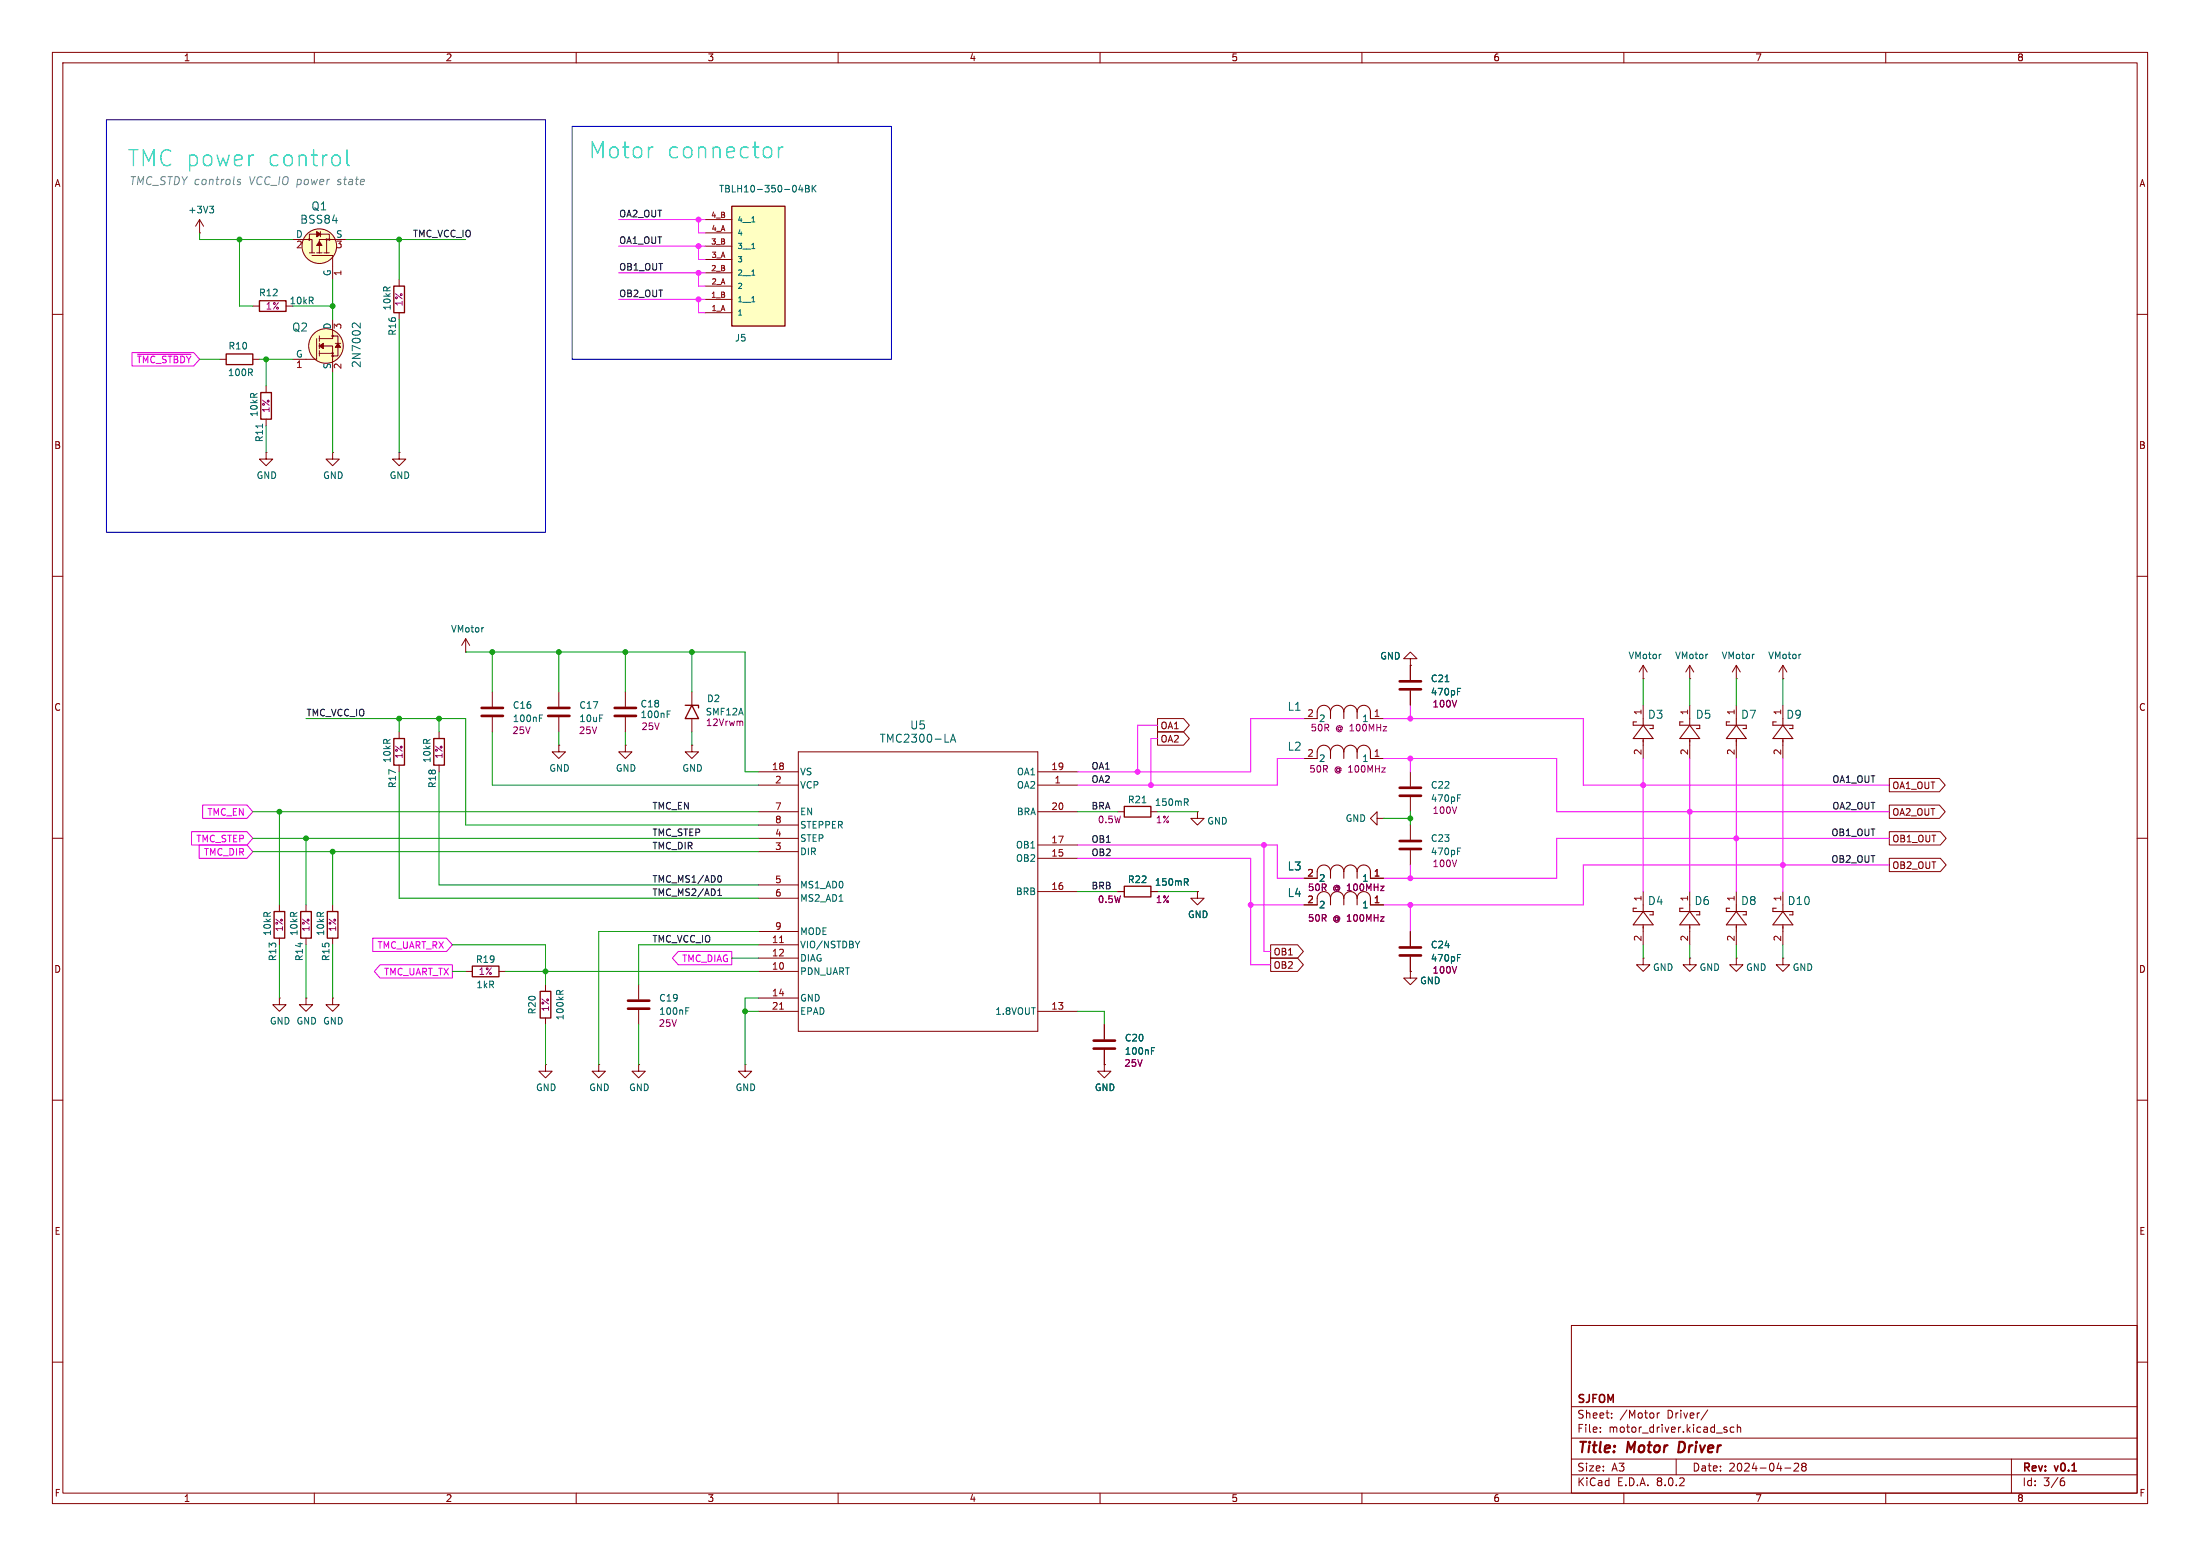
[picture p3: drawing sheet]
<svg xmlns="http://www.w3.org/2000/svg" width="420mm" height="297mm" viewBox="0 0 420 297" stroke-linecap="round" stroke-linejoin="round" font-family="sans-serif">
<g fill="none" stroke="#840000" stroke-width=".19">
<path d="M10 10h400v277h-400zM12 12h396v273h-396zM60 10v2M110 10v2M160 10v2M210 10v2M260 10v2M310 10v2M360 10v2M10 60h2M48.3 58.4h1.2M54.6 58.4h1.3"/>
<path d="M408 60h2M63.5 86.4v1.2h1.3l-1.3 1.3-1.3-1.3h1.3M63.5 86.4h.1M10 110h2M408 110h2M76.2 139.7v1.3M83.8 139.7v1.3M88.9 124.5h.1M88.9 121.9l-.8 1.3M88.9 121.9v2.6M88.9 121.9l.8 1.3M94 132.1v2.8"/>
<path d="M94 136.9v2.8M106.7 132.1v2.8M106.7 136.9v2.8M248.9 137.2h2.6M261.6 137.2h2.6M331.5 129.5h.1M331.5 127l-.8 1.3M331.5 127v2.5M331.5 134.6v2.6M331.5 127l.7 1.3M10 160h2M76.2 146.1v1.2"/>
<path d="M83.8 146.1v1.2M106.7 142.2v1.3h1.2l-1.2 1.3-1.3-1.3h1.3M106.7 142.2h.1M119.4 142.2v1.3h1.2l-1.2 1.3-1.3-1.3h1.3M119.4 142.2h.1M132.1 142.2v1.3h1.2l-1.2 1.3-1.3-1.3h1.3M132.1 142.2h.1M248.9 144.8h2.6M261.6 144.8h2.6M262.9 156.2v-1.3l-1.3 1.3 1.3 1.3v-1.3h1.3M264.2 156.2h.1M331.5 142.2v2.6"/>
<path d="M408 160h2M213.4 170.2h1.2M219.7 170.2h1.3M228.6 170.2v1.3h1.3l-1.3 1.2-1.3-1.2h1.3M228.6 170.2h.1M248.9 167.6h2.6M248.9 172.7h2.6M261.6 167.6h2.6M261.6 172.7h2.6M269.2 177.8v2.8M269.2 185.4v1.3h1.3l-1.3 1.3-1.2-1.3h1.2M269.2 185.4h.1"/>
<path d="M269.2 182.6v2.8M322.6 182.9v1.3h1.2l-1.2 1.2-1.3-1.2h1.3M322.6 182.9h.1M10 210h2M121.9 203.2v1.3h1.3l-1.3 1.2-1.3-1.2h1.3M121.9 203.2h.1M408 210h2M10 260h2M300 253h108v32h-108zM408 260h2M300 278.5h108M300 274.5h108"/>
<path d="M300 268.5h108M305.5 273.2v.2M305.5 272.5v.1M307.7 270.5v.2M307.7 269.8v.1M316.4 269.7v1M316.8 269.7l-.3 .1-.1 .2M320 278.5v3M326 269.1l-1.3 1.9M329.2 272.8l.5 .2v.1v.2l-.5 .1M329.2 272.5h.5M331 272.5l-.4-.1-.3 .3 .1 .6h.6"/>
<path d="M331.7 272.5l.2-.1 .3 .1 .1 .9M331.7 271.9v1.5M342.5 279.4l.6-.1 .2 .1 .1 .3-1 1.1h1M344.2 279.9l-.3-.3 .3-.3h.3l.3 .3-.3 .3M344.2 279.9l-.3 .3v.3l.3 .3h.3l.3-.3-.1-.4-.2-.2M344.2 279.9h.3M384 278.5v6.5M60 285v2M110 285v2M160 285v2M210 285v2M260 285v2"/>
<path d="M300 281.5h108M310 285v2M340.7 280.2h1.2M360 285v2M393.6 282.7h.3l.3 .2-.1 .5-.5 .2M394 282.1l-.4 .1"/>
</g>
<path d="M320.6 275.2l-.2 2h.5" fill="none" stroke="#840000" stroke-width=".4"/>
<path d="M49.5 57.4h5.1v2h-5.1zM75.2 141h2v5.1h-2zM82.8 141h2v5.1h-2zM214.6 169.2h5.1v2h-5.1z" fill="none" stroke="#840000" stroke-width=".25"/>
<path d="M91.9 136.7h4.1M91.9 135.1h4.1M104.6 136.7h4.1M104.6 135.1h4.1M267.2 182.4h4.1M267.2 180.8h4.1" fill="none" stroke="#840000" stroke-width=".51"/>
<path d="M92.2 119.8h.1M103 137.1h.4M103 136.5h.6M334.8 124.9h.1M226.4 168.4l.4 .6M226.6 167.7l.2 .3v.3l-.2 .1M278.2 182.8h.5M278.2 182.2h.6" fill="none" stroke="#006464" stroke-width=".19"/>
<g fill="none" stroke="#840000" stroke-width=".2">
<path d="M254 135.9a1.27 1.27 0 0 0-1.3-1.3 1.27 1.27 0 0 0-1.2 1.3v1.3M254 135.9a1.27 1.27 0 0 1 1.3-1.3 1.27 1.27 0 0 1 1.2 1.3M254 135.9v1.3M256.5 135.9a1.27 1.27 0 0 1 1.3-1.3 1.27 1.27 0 0 1 1.3 1.3M256.5 135.9v1.3M259.1 135.9a1.27 1.27 0 0 1 1.2-1.3 1.27 1.27 0 0 1 1.3 1.3v1.3M259.1 135.9v1.3M330.2 137.8h-.6v.6h3.8v.7h-.7M331.5 137.2v1.2M331.5 138.4l1.9 2.6h-3.8zM254 143.5a1.27 1.27 0 0 0-1.3-1.3 1.27 1.27 0 0 0-1.2 1.3v1.3M254 143.5a1.27 1.27 0 0 1 1.3-1.3 1.27 1.27 0 0 1 1.2 1.3"/>
<path d="M254 143.5v1.3M256.5 143.5a1.27 1.27 0 0 1 1.3-1.3 1.27 1.27 0 0 1 1.3 1.3M256.5 143.5v1.3M259.1 143.5a1.27 1.27 0 0 1 1.2-1.3 1.27 1.27 0 0 1 1.3 1.3v1.3M259.1 143.5v1.3M331.5 141v1.2M254 166.4a1.27 1.27 0 0 0-1.3-1.3 1.27 1.27 0 0 0-1.2 1.3v1.2M254 166.4a1.27 1.27 0 0 1 1.3-1.3 1.27 1.27 0 0 1 1.2 1.3M254 171.5a1.27 1.27 0 0 0-1.3-1.3 1.27 1.27 0 0 0-1.2 1.3v1.2M254 171.5a1.27 1.27 0 0 1 1.3-1.3 1.27 1.27 0 0 1 1.2 1.3M254 166.4v1.2M254 171.5v1.2"/>
<path d="M256.5 166.4a1.27 1.27 0 0 1 1.3-1.3 1.27 1.27 0 0 1 1.3 1.3M256.5 171.5a1.27 1.27 0 0 1 1.3-1.3 1.27 1.27 0 0 1 1.3 1.3M256.5 166.4v1.2M256.5 171.5v1.2M259.1 166.4a1.27 1.27 0 0 1 1.2-1.3 1.27 1.27 0 0 1 1.3 1.3v1.2M259.1 171.5a1.27 1.27 0 0 1 1.2-1.3 1.27 1.27 0 0 1 1.3 1.3v1.2M259.1 166.4v1.2M259.1 171.5v1.2"/>
</g>
<path d="M139.7 39.4h10.2v22.8h-10.2z" fill="#ffffc2"/>
<path d="M139.7 39.4h10.2v22.8h-10.2zM75.2 54.6h2v5.1h-2zM43.2 67.6h5.1v2h-5.1zM49.8 74.9h2v5.1h-2zM130.8 134.6h2.5v.5M132.1 134.6l1.2 2.6h-2.5zM214.6 153.9h5.1v2.1h-5.1zM52.3 174h2.1v5.1h-2.1zM57.4 174h2v5.1h-2zM62.5 174h2v5.1h-2zM90.2 184.4h5v2h-5zM103.1 189.2h2.1v5.1h-2.1z" fill="none" stroke="#840000" stroke-width=".25"/>
<g fill="none" stroke="#840000" stroke-width=".19">
<path d="M38.1 44.5h.1M38.1 41.9l-.8 1.3M38.1 41.9v2.6M38.1 41.9l.8 1.3M55.9 45.7h3.7v2.6M59.1 45.8v-1.1h3.8v1.1M59.1 48.3h1M59.6 48.8h3.9v4.5M60.5 48.3h1M61.2 44.2v1M61.8 48.3h1.1M62.4 45.7v2.6"/>
<path d="M66 45.7h-5v2.6M76.2 53.3v1.3M76.2 59.7v1.3M134.6 59.7h5.1M134.6 57.2h5.1M134.6 54.6h5.1M134.6 52.1h5.1M134.6 49.5h5.1M134.6 47h5.1M134.6 44.5h5.1M134.6 41.9h5.1M41.9 68.6h1.3"/>
<path d="M48.3 68.6h1.2M50.8 73.7v1.2M60.5 64.6v4h-4.6M61 66h2.5v5.1M61 67.4h2.5M61 64.1v1.1M61 65.5v1M61 66.9v1M63.4 64.1h1.1v3.8h-1.1M63.5 61v3.6h-2.5M64 65.5h1M50.8 86.4v1.2h1.3l-1.3 1.3-1.3-1.3h1.3"/>
<path d="M50.8 86.4h.1M50.8 80v1.3M76.2 86.4v1.2h1.3l-1.3 1.3-1.3-1.3h1.3M76.2 86.4h.1M119.4 132.1v2.8M119.4 136.9v2.8M132.1 132.1v2.5M132.1 137.2v2.5M221 139.7h4.9l1.2 1.3-1.2 1.2h-4.9zM221 137.2h4.9l1.2 1.2-1.2 1.3h-4.9zM269.2 125.7h1.3l-1.3-1.2-1.2 1.2h1.2v1.3M269.2 127h.1"/>
<path d="M269.2 127v2.8M269.2 131.8v2.8M313.7 129.5h.1M313.7 127v2.5M313.7 134.6v2.6M313.7 127l-.8 1.3M313.7 127l.8 1.3M322.6 129.5h.1M322.6 127v2.5M322.6 134.6v2.6M322.6 127l-.8 1.3M322.6 127l.7 1.3"/>
<path d="M340.4 129.5h.1M340.4 127l-.8 1.3M340.4 127v2.5M340.4 134.6v2.6M340.4 127l.7 1.3M144.8 149.9h7.6M144.8 147.3h7.6M144.8 154.9h7.6M144.8 157.5h7.6M152.4 143.5h45.7v53.4h-45.7zM198.1 149.9h7.6M198.1 147.3h7.6"/>
<path d="M198.1 154.9h7.6M213.4 154.9h1.2M219.7 154.9h1.3M228.6 154.9v1.3h1.3l-1.3 1.3-1.3-1.3h1.3M228.6 154.9h.1M269.2 147.3v2.8M269.2 152.1v2.8M269.2 157.5v2.8M313.7 142.2v2.6M322.6 142.2v2.6M340.4 142.2v2.6M360.7 153.7h9.5l1.2 1.2-1.2 1.3h-9.5z"/>
<path d="M360.7 158.7h9.7l1.1 1.3-1.1 1.3h-9.7zM360.7 148.6h9.5l1.2 1.3-1.2 1.2h-9.5zM53.3 172.7v1.3M53.3 179.1v1.2M58.4 172.7v1.3M58.4 179.1v1.2M63.5 172.7v1.3M63.5 179.1v1.2M144.8 162.6h7.6M144.8 160h7.6M144.8 168.9h7.6M144.8 171.5h7.6"/>
<path d="M144.8 177.8h7.6M198.1 163.8h7.6M198.1 170.2h7.6M198.1 161.3h7.6M213.4 170.2h1.2M219.7 170.2h1.3M228.6 170.2h.1M248.9 167.6h2.6M248.9 172.7h2.6M261.6 167.6h2.6M261.6 172.7h2.6M269.2 162.3v2.8"/>
<path d="M269.2 177.8v2.8M313.7 170.2v2.5M313.7 177.8v2.5M322.6 170.2v2.5M322.6 177.8v2.5M331.5 170.2v2.5M331.5 177.8v2.5M340.4 170.2v2.5M340.4 177.8v2.5M360.7 163.8h9.7l1.1 1.3-1.1 1.3h-9.7zM53.3 190.5v1.3h1.3l-1.3 1.2-1.2-1.2h1.2M53.3 190.5h.1"/>
<path d="M58.4 190.5v1.3h1.3l-1.3 1.2-1.3-1.2h1.3M58.4 190.5h.1M63.5 190.5v1.3h1.3l-1.3 1.2-1.3-1.2h1.3M63.5 190.5h.1M88.9 185.4h1.3M95.2 185.4h1.3M104.1 188v1.2M104.1 194.3v1.3M121.9 188v2.8M121.9 192.8v2.8M144.8 185.4h7.6M144.8 180.3h7.6"/>
<path d="M144.8 182.9h7.6M144.8 193h7.6M144.8 190.5h7.6M198.1 193h7.6M210.8 195.6v2.8M242.6 182.9h5.1l1.1 1.3-1.1 1.2h-5.1zM242.6 180.3h5.1l1.1 1.3-1.1 1.3h-5.1zM269.2 185.4h.1M269.2 182.6v2.8M313.7 182.9v1.3h1.3l-1.3 1.2-1.3-1.2h1.3M313.7 182.9h.1M331.5 182.9v1.3h1.2l-1.2 1.2-1.3-1.2h1.3"/>
<path d="M331.5 182.9h.1M340.4 182.9v1.3h1.2l-1.2 1.2-1.3-1.2h1.3M340.4 182.9h.1M104.1 203.2v1.3h1.3l-1.3 1.2-1.2-1.2h1.2M104.1 203.2h.1M114.3 203.2v1.3h1.3l-1.3 1.2-1.3-1.2h1.3M114.3 203.2h.1M142.2 203.2v1.3h1.3l-1.3 1.2-1.2-1.2h1.2M142.2 203.2h.1M210.8 203.2v1.3h1.3l-1.3 1.2-1.3-1.2h1.3M210.8 203.2h.1M210.8 200.4v2.8"/>
<circle cx="59.1" cy="45.7" r=".13"/>
<circle cx="61" cy="47" r="3.3"/>
<circle cx="62.4" cy="45.7" r=".13"/>
<circle cx="62.9" cy="45.7" r=".13"/>
<circle cx="62.2" cy="66" r="3.3"/>
<circle cx="63.5" cy="64.1" r=".13"/>
<circle cx="63.5" cy="67.9" r=".13"/>
<circle cx="63.5" cy="67.4" r=".13"/>
</g>
<g fill="none" stroke="#006464" stroke-width=".19">
<path d="M40 39.4h.8l-.4 .5M40.5 39.9l.3 .2v.3l-.3 .2M152.8 35.3l-.3 .9h.8M153.1 35.8v.8M153.8 35.4h.4l.2 .2-.2 .4 .2 .1 .1 .3-.2 .2h-.5zM153.8 36h.4M155.1 35.4v1.2M155.2 35.9l.6 .7M155.8 35.4l-.7 .7M143.5 57.6h.6M143.5 52.5h.6M143.5 47.5h.6"/>
<path d="M143.5 42.4h.6M68.8 61.7v.9l-1.1-.9-.4 .1-.1 .5M50.1 80.9v.8M127.4 136.3h.4M127.4 135.7h.6M275.9 130.1h.7M278.2 132h.5M278.2 131.4h.6M317 124.9h.1M325.9 124.9h.1M343.7 124.9h.1M181.4 141.7l.5-1.6 .5 1.6"/>
<path d="M181.6 141.2h.7M218 153.2h.8M226.4 153.1l.4 .6M226.6 152.5l.2 .2v.3l-.2 .1M278.2 152.3h.5M278.2 151.7h.6M164.1 179.6l-.4 .7M226.4 168.4l.4 .6M226.6 167.7l.2 .3v.3l-.2 .1M278.2 162.5h.5M278.2 161.9h.6M106.2 189.3l.3-.3 .3 .1 .1 .2"/>
<path d="M107.5 189l-.6 .5M130.9 193h.4M130.9 192.3h.6M219.8 200h.6M278.2 182.8h.5M278.2 182.2h.6M219.8 200.6h.4"/>
</g>
<path d="M141.6 137.7l.2 .1v.7" fill="none" stroke="#840084" stroke-width=".19"/>
<path d="M117.3 136.7h4.1M117.3 135.1h4.1M267.2 131.6h4.1M267.2 130h4.1M267.2 151.9h4.1M267.2 150.4h4.1M267.2 162.1h4.1M267.2 160.5h4.1M119.9 192.5h4.1M119.9 191h4.1M208.8 198.6h4.1M208.8 200.2h4.1" fill="none" stroke="#840000" stroke-width=".51"/>
<g fill="none" stroke="#840000" stroke-width=".2">
<path d="M312.4 137.8h-.6v.6h3.8v.7h-.6M313.7 137.2v1.2M313.7 138.4l1.9 2.6h-3.8zM321.3 137.8h-.6v.6h3.8v.7h-.7M322.6 137.2v1.2M322.6 138.4l1.9 2.6h-3.8zM339.1 137.8h-.6v.6h3.8v.7h-.7M340.4 137.2v1.2M340.4 138.4l1.9 2.6h-3.8zM313.7 141v1.2M322.6 141v1.2M340.4 141v1.2"/>
<path d="M312.4 173.4h-.6v.6h3.8v.6h-.6M313.7 172.7v1.3M313.7 176.5v1.3M313.7 174l1.9 2.5h-3.8zM321.3 173.4h-.6v.6h3.8v.6h-.7M322.6 174l1.9 2.5h-3.8zM322.6 172.7v1.3M322.6 176.5v1.3M330.2 173.4h-.6v.6h3.8v.6h-.7M331.5 174l1.9 2.5h-3.8zM331.5 172.7v1.3M331.5 176.5v1.3"/>
<path d="M339.1 173.4h-.6v.6h3.8v.6h-.7M340.4 174l1.9 2.5h-3.8zM340.4 172.7v1.3M340.4 176.5v1.3"/>
</g>
<path d="M148.8 179.9h.8M148.8 192.6h.8" fill="none" stroke="#a90000" stroke-width=".19"/>
<g fill="#ffffc2" stroke="#ffffc2" stroke-width=".19">
<circle cx="61" cy="47" r="3.3"/>
<circle cx="62.2" cy="66" r="3.3"/>
</g>
<g fill="#840000" stroke="#840000" stroke-width=".19">
<path d="M61 46.1l.5 .8h-1z"/>
<path d="M60.5 44.2l.7 .5-.7 .5z"/>
<path d="M61 66l.7-.5v1z"/>
<path d="M64.5 65.5l.5 .8h-1z"/>
</g>
<path d="M25.2 67.3h11.8l1.1 1.3-1.1 1.3h-11.8zM26.2 67.6h10.2M36.6 158.7h10.5l1.2 1.3-1.2 1.3h-10.5zM38.7 153.7h8.4l1.2 1.2-1.2 1.3h-8.4zM38 161.3h9.1l1.2 1.3-1.2 1.2h-9.1zM71.2 179.1h14l1.2 1.2-1.2 1.3h-14zM72.6 184.1h13.8v2.6h-13.8l-1.1-1.3zM129.5 181.6h10.2v2.6h-10.2l-1.1-1.3z" fill="none" stroke="#c200c2" stroke-width=".19"/>
<path d="M137 170.9h.7M137 170l.4-.3v1.2M137.3 167.1a.68 .68 0 0 1 .5 .7 .68 .68 0 0 1-.5 .6" fill="none" stroke="#0f0f0f" stroke-width=".19"/>
<path d="M45.3 34.4l.1 .3h.3l.2 .3-.2 .2h-.5" fill="none" stroke="#848484" stroke-width=".19"/>
<path d="M149.2 28.1h.3" fill="none" stroke="#1de8ff" stroke-width=".25"/>
<path d="M20.3 22.9h83.8v78.7h-83.8zM109.2 24.1h61v44.5h-61z" fill="none" stroke="#0000c2" stroke-width=".19"/>
<g fill="none" stroke="#f0f" stroke-width=".19">
<path d="M118.1 52.1h16.5M118.1 41.9h16.5M118.1 47h16.5M118.1 57.2h16.5M133.3 41.9v2.6h1.3M133.3 47v2.5h1.3M133.3 52.1v2.5h1.3M133.3 57.2v2.5h1.3M221 138.4h-3.8v8.9M248.9 137.2h-10.1v10.1h-33.1M264.2 137.2h38.1v12.7h58.4M269.2 134.6v2.6"/>
<path d="M221 141h-1.3v8.9M248.9 144.8h-5.1v5.1h-38.1M264.2 144.8h33v10.1h63.5M269.2 144.8v2.5M313.7 144.8v25.4M322.6 144.8v25.4M331.5 144.8v25.4M340.4 144.8v25.4M205.7 161.3h38.1v6.3h5.1M205.7 163.8h33.1v20.4h3.8M238.8 172.7h10.1M241.3 161.3v20.3h1.3"/>
<path d="M269.2 165.1v2.5M269.2 172.7v5.1M360.7 165.1h-58.4v7.6h-38.1M360.7 160h-63.5v7.6h-33"/>
</g>
<g fill="none" stroke="#009600" stroke-width=".19">
<path d="M38.1 44.5v1.2h17.8M45.7 45.7v12.7h2.6M55.9 58.4h7.6M63.5 53.3v7.7M66 45.7h22.9M76.2 45.7v7.6M38.1 68.6h3.8M49.5 68.6h6.4M50.8 68.6v5.1M63.5 71.1v15.3M76.2 61v25.4M50.8 81.3v5.1"/>
<path d="M58.4 137.2h30.5v20.3h55.9M76.2 137.2v2.5M83.8 137.2v2.5M88.9 124.5h53.3v22.8h2.6M94 124.5v7.6M94 139.7v10.2h50.8M106.7 124.5v7.6M106.7 139.7v2.5M119.4 124.5v7.6M119.4 139.7v2.5M132.1 124.5v7.6M132.1 139.7v2.5"/>
<path d="M313.7 129.5v5.1M322.6 129.5v5.1M331.5 129.5v5.1M340.4 129.5v5.1M48.3 154.9h96.5M53.3 154.9v17.8M76.2 147.3v24.2h68.6M83.8 147.3v21.6h61M205.7 154.9h7.7M221 154.9h7.6M264.2 156.2h5M269.2 154.9v2.6"/>
<path d="M48.3 162.6h96.5M48.3 160h96.5M58.4 160v12.7M63.5 162.6v10.1M144.8 177.8h-30.5v25.4M205.7 170.2h7.7M221 170.2h7.6M53.3 180.3v10.2M58.4 180.3v10.2M63.5 180.3v10.2M86.4 180.3h17.7v7.7M86.4 185.4h2.5"/>
<path d="M96.5 185.4h48.3M104.1 195.6v7.6M121.9 195.6v7.6M139.7 182.9h5.1M142.2 193h2.6M144.8 190.5h-2.6v12.7M144.8 180.3h-22.9v7.7M205.7 193h5.1v2.6M313.7 180.3v2.6M322.6 180.3v2.6M331.5 180.3v2.6M340.4 180.3v2.6"/>
</g>
<g fill="#f0f" stroke="#f0f" stroke-width=".19">
<circle cx="133.3" cy="57.2" r=".46"/>
<circle cx="133.3" cy="52.1" r=".46"/>
<circle cx="133.3" cy="41.9" r=".46"/>
<circle cx="133.3" cy="47" r=".46"/>
<circle cx="269.2" cy="144.8" r=".46"/>
<circle cx="269.2" cy="137.2" r=".46"/>
<circle cx="269.2" cy="172.7" r=".46"/>
<circle cx="269.2" cy="167.6" r=".46"/>
<circle cx="241.3" cy="161.3" r=".46"/>
<circle cx="238.8" cy="172.7" r=".46"/>
<circle cx="219.7" cy="149.9" r=".46"/>
<circle cx="217.2" cy="147.3" r=".46"/>
<circle cx="340.4" cy="165.1" r=".46"/>
<circle cx="331.5" cy="160" r=".46"/>
<circle cx="313.7" cy="149.9" r=".46"/>
<circle cx="322.6" cy="154.9" r=".46"/>
</g>
<g fill="#009600" stroke="#009600" stroke-width=".19">
<circle cx="94" cy="124.5" r=".46"/>
<circle cx="106.7" cy="124.5" r=".46"/>
<circle cx="269.2" cy="156.2" r=".46"/>
<circle cx="142.2" cy="193" r=".46"/>
<circle cx="50.8" cy="68.6" r=".46"/>
<circle cx="45.7" cy="45.7" r=".46"/>
<circle cx="76.2" cy="45.7" r=".46"/>
<circle cx="63.5" cy="58.4" r=".46"/>
<circle cx="83.8" cy="137.2" r=".46"/>
<circle cx="76.2" cy="137.2" r=".46"/>
<circle cx="119.4" cy="124.5" r=".46"/>
<circle cx="132.1" cy="124.5" r=".46"/>
<circle cx="104.1" cy="185.4" r=".46"/>
<circle cx="58.4" cy="160" r=".46"/>
<circle cx="63.5" cy="162.6" r=".46"/>
<circle cx="53.3" cy="154.9" r=".46"/>
</g>
<g font-size="4.2" fill="#1de8ff">
<text x="24.2" y="32.1">TMC power</text>
<text x="51.2" y="32.1">control</text>
<text x="112.3" y="30.6">Motor</text>
<text x="127.4" y="30.6">connector</text>
</g>
<g font-size="2.8" fill="#840000">
<text x="301" y="277.9">Title:</text>
<text x="310.6" y="277.9">Motor</text>
<text x="321.3" y="277.9">Driver</text>
</g>
<g font-size="2.1" fill="#848484">
<text x="24.6" y="35.5">TMC_STDY controls</text>
<text x="47.6" y="35.5">VCC_IO power</text>
<text x="64.7" y="35.5">state</text>
</g>
<g font-size="2.1" fill="#006464">
<text x="59.4" y="40.4">Q1</text>
<text x="57.2" y="42.9">BSS84</text>
<text x="55.7" y="63.5">Q2</text>
<text x="69.1" y="70.3" transform="rotate(-90 69.1 70.3)">2N7002</text>
<text x="245.7" y="135.9">L1</text>
<text x="314.5" y="137.4">D3</text>
<text x="323.7" y="137.4">D5</text>
<text x="332.3" y="137.4">D7</text>
<text x="340.9" y="137.4">D9</text>
<text x="167.9" y="142">TMC2300-LA</text>
<text x="173.7" y="139.4">U5</text>
<text x="245.7" y="143.5">L2</text>
<text x="245.7" y="166.3">L3</text>
<text x="245.7" y="171.4">L4</text>
<text x="314.5" y="172.9">D4</text>
<text x="323.4" y="172.9">D6</text>
<text x="332.3" y="172.9">D8</text>
<text x="341.2" y="172.9">D10</text>
</g>
<g font-size="2.1" fill="#840000">
<text x="301" y="268.2">SJFOM</text>
<text x="301" y="273.7">File:</text>
<text x="301" y="271">Sheet:</text>
<text x="307.1" y="273.7">motor_driver.kicad_sch</text>
<text x="309.2" y="271">/Motor</text>
<text x="318.3" y="271">Driver/</text>
<text x="301" y="281.1">Size:</text>
<text x="307.6" y="281.1">A3</text>
<text x="323" y="281.1">Date:</text>
<text x="330" y="281.1">2024-04-28</text>
<text x="386" y="281.3">Rev:</text>
<text x="392.4" y="281.3">v0.1</text>
<text x="301" y="283.9">KiCad</text>
<text x="308.7" y="283.9">E.D.A.</text>
<text x="316.3" y="283.9">8.0.2</text>
<text x="386" y="283.9">Id:</text>
<text x="390.1" y="283.9">3/6</text>
</g>
<g font-size="1.8" fill="#840000">
<text x="35" y="11.9">1</text>
<text x="85" y="11.9">2</text>
<text x="135" y="11.9">3</text>
<text x="185" y="11.9">4</text>
<text x="235" y="11.9">5</text>
<text x="285" y="11.9">6</text>
<text x="335" y="11.9">7</text>
<text x="385" y="11.9">8</text>
<text x="10.3" y="35.9">A</text>
<text x="408.3" y="35.9">A</text>
<text x="10.3" y="85.9">B</text>
<text x="408.2" y="85.9">B</text>
<text x="10.3" y="135.9">C</text>
<text x="408.2" y="135.9">C</text>
<text x="221.5" y="141.9">OA2</text>
<text x="221.5" y="139.4">OA1</text>
<text x="361.2" y="155.9">OA2_OUT</text>
<text x="361.2" y="150.8">OA1_OUT</text>
<text x="361.2" y="161">OB1_OUT</text>
<text x="361.2" y="166.1">OB2_OUT</text>
<text x="10.3" y="185.9">D</text>
<text x="243" y="185.1">OB2</text>
<text x="243" y="182.6">OB1</text>
<text x="408.2" y="185.9">D</text>
<text x="10.3" y="235.9">E</text>
<text x="408.3" y="235.9">E</text>
<text x="10.3" y="285.9">F</text>
<text x="35" y="286.9">1</text>
<text x="85" y="286.9">2</text>
<text x="135" y="286.9">3</text>
<text x="185" y="286.9">4</text>
<text x="235" y="286.9">5</text>
<text x="285" y="286.9">6</text>
<text x="335" y="286.9">7</text>
<text x="385" y="286.9">8</text>
<text x="408.3" y="285.9">F</text>
</g>
<g font-size="1.8" fill="#006464">
<text x="35.8" y="40.9">+3V3</text>
<text x="137.2" y="36.9">TBLH10-350-04BK</text>
<text x="56.4" y="45.5">D</text>
<text x="64.1" y="45.5">S</text>
<text x="63.2" y="52.8" transform="rotate(-90 63.2 52.8)">G</text>
<text x="49.4" y="56.7">R12</text>
<text x="55.2" y="58.3">10kR</text>
<text x="74.8" y="59.4" transform="rotate(-90 74.8 59.4)">10kR</text>
<text x="63.2" y="63" transform="rotate(-90 63.2 63)">D</text>
<text x="75.8" y="64.2" transform="rotate(-90 75.8 64.2)">R16</text>
<text x="140.2" y="65.4">J5</text>
<text x="43.4" y="72">100R</text>
<text x="43.5" y="66.9">R10</text>
<text x="56.4" y="68.3">G</text>
<text x="63.2" y="70.6" transform="rotate(-90 63.2 70.6)">S</text>
<text x="49.4" y="79.7" transform="rotate(-90 49.4 79.7)">10kR</text>
<text x="50.4" y="84.5" transform="rotate(-90 50.4 84.5)">R11</text>
<text x="48.9" y="91.6">GND</text>
<text x="61.6" y="91.6">GND</text>
<text x="74.3" y="91.6">GND</text>
<text x="86" y="120.9">VMotor</text>
<text x="263.4" y="126.1">GND</text>
<text x="273.1" y="130.4">C21</text>
<text x="310.8" y="126">VMotor</text>
<text x="319.7" y="126">VMotor</text>
<text x="328.6" y="126">VMotor</text>
<text x="337.5" y="126">VMotor</text>
<text x="97.8" y="135.5">C16</text>
<text x="110.5" y="135.5">C17</text>
<text x="122.2" y="137.3">100nF</text>
<text x="122.2" y="135.2">C18</text>
<text x="134.6" y="136.8">SMF12A</text>
<text x="134.9" y="134.2">D2</text>
<text x="273.1" y="132.9">470pF</text>
<text x="97.8" y="138">100nF</text>
<text x="110.5" y="138">10uF</text>
<text x="74.8" y="145.7" transform="rotate(-90 74.8 145.7)">10kR</text>
<text x="82.4" y="145.7" transform="rotate(-90 82.4 145.7)">10kR</text>
<text x="104.8" y="147.5">GND</text>
<text x="117.5" y="147.5">GND</text>
<text x="130.2" y="147.5">GND</text>
<text x="152.7" y="148.2">VS</text>
<text x="194" y="148.2">OA1</text>
<text x="75.8" y="150.5" transform="rotate(-90 75.8 150.5)">R17</text>
<text x="83.4" y="150.5" transform="rotate(-90 83.4 150.5)">R18</text>
<text x="152.7" y="150.7">VCP</text>
<text x="152.7" y="155.8">EN</text>
<text x="194" y="150.7">OA2</text>
<text x="194" y="155.8">BRA</text>
<text x="215.2" y="153.5">R21</text>
<text x="220.4" y="154">150mR</text>
<text x="273.1" y="150.7">C22</text>
<text x="273.1" y="153.3">470pF</text>
<text x="152.7" y="160.9">STEP</text>
<text x="152.7" y="158.3">STEPPER</text>
<text x="230.4" y="157.6">GND</text>
<text x="256.8" y="157.1">GND</text>
<text x="273.1" y="160.9">C23</text>
<text x="152.7" y="163.4">DIR</text>
<text x="193.9" y="164.7">OB2</text>
<text x="193.9" y="162.2">OB1</text>
<text x="273.1" y="163.4">470pF</text>
<text x="152.7" y="169.8">MS1_AD0</text>
<text x="152.7" y="172.3">MS2_AD1</text>
<text x="193.9" y="171">BRB</text>
<text x="215.2" y="168.8">R22</text>
<text x="220.4" y="169.3">150mR</text>
<text x="251.7" y="168.5">2</text>
<text x="251.7" y="173.6">2</text>
<text x="260" y="168.5">1</text>
<text x="260" y="173.6">1</text>
<text x="51.9" y="178.7" transform="rotate(-90 51.9 178.7)">10kR</text>
<text x="57" y="178.7" transform="rotate(-90 57 178.7)">10kR</text>
<text x="62.1" y="178.7" transform="rotate(-90 62.1 178.7)">10kR</text>
<text x="152.7" y="178.7">MODE</text>
<text x="226.7" y="175.4">GND</text>
<text x="52.9" y="183.6" transform="rotate(-90 52.9 183.6)">R13</text>
<text x="58" y="183.6" transform="rotate(-90 58 183.6)">R14</text>
<text x="63.1" y="183.6" transform="rotate(-90 63.1 183.6)">R15</text>
<text x="90.8" y="184">R19</text>
<text x="152.7" y="181.2">VIO/NSTDBY</text>
<text x="152.7" y="183.7">DIAG</text>
<text x="273.1" y="181.2">C24</text>
<text x="273.1" y="183.7">470pF</text>
<text x="315.5" y="185.5">GND</text>
<text x="324.4" y="185.5">GND</text>
<text x="333.2" y="185.5">GND</text>
<text x="342.1" y="185.5">GND</text>
<text x="90.9" y="188.8">1kR</text>
<text x="125.7" y="191.4">C19</text>
<text x="152.7" y="186.3">PDN_UART</text>
<text x="152.7" y="191.4">GND</text>
<text x="271" y="188.1">GND</text>
<text x="51.4" y="195.8">GND GND GND</text>
<text x="102.5" y="193.7" transform="rotate(-90 102.5 193.7)">R20</text>
<text x="107.8" y="194.8" transform="rotate(-90 107.8 194.8)">100kR</text>
<text x="125.7" y="193.9">100nF</text>
<text x="152.7" y="193.9">EPAD</text>
<text x="189.9" y="193.9">1.8VOUT</text>
<text x="214.6" y="201.5">100nF</text>
<text x="214.6" y="199">C20</text>
<text x="102.2" y="208.5">GND</text>
<text x="112.4" y="208.5">GND</text>
<text x="120" y="208.5">GND</text>
<text x="140.3" y="208.5">GND</text>
<text x="208.9" y="208.5">GND</text>
</g>
<g font-size="1.8" fill="#0f0f0f">
<text x="118.1" y="41.6">OA2_OUT</text>
<text x="78.7" y="45.4">TMC_VCC_IO</text>
<text x="118.1" y="46.6">OA1_OUT</text>
<text x="118.1" y="51.7">OB1_OUT</text>
<text x="118.1" y="56.8">OB2_OUT</text>
<text x="58.4" y="136.8">TMC_VCC_IO</text>
<text x="208.3" y="149.5">OA2</text>
<text x="208.3" y="147">OA1</text>
<text x="349.7" y="149.5">OA1_OUT</text>
<text x="124.5" y="154.6">TMC_EN</text>
<text x="208.3" y="154.6">BRA</text>
<text x="349.7" y="154.6">OA2_OUT</text>
<text x="124.5" y="159.7">TMC_STEP</text>
<text x="208.3" y="160.9">OB1</text>
<text x="349.5" y="159.7">OB1_OUT</text>
<text x="124.5" y="162.2">TMC_DIR</text>
<text x="208.3" y="163.5">OB2</text>
<text x="349.5" y="164.8">OB2_OUT</text>
<text x="124.5" y="168.6">TMC_MS1/AD0</text>
<text x="124.5" y="171.1">TMC_MS2/AD1</text>
<text x="208.3" y="169.8">BRB</text>
<text x="124.5" y="180">TMC_VCC_IO</text>
</g>
<g font-size="1.8" fill="#a90000">
<text x="56.4" y="47.7">2</text>
<text x="64.1" y="47.7">3</text>
<text x="65.5" y="52.8" transform="rotate(-90 65.5 52.8)">1</text>
<text x="65.5" y="62.9" transform="rotate(-90 65.5 62.9)">3</text>
<text x="56.4" y="70.6">1</text>
<text x="65.5" y="70.6" transform="rotate(-90 65.5 70.6)">2</text>
<text x="249.5" y="136.9">2</text>
<text x="262.2" y="136.9">1</text>
<text x="313.4" y="136.6" transform="rotate(-90 313.4 136.6)">1</text>
<text x="322.3" y="136.6" transform="rotate(-90 322.3 136.6)">1</text>
<text x="331.2" y="136.6" transform="rotate(-90 331.2 136.6)">1</text>
<text x="340.1" y="136.6" transform="rotate(-90 340.1 136.6)">1</text>
<text x="147.3" y="147.1">18</text>
<text x="147.9" y="149.6">2</text>
<text x="200.6" y="147.1">19</text>
<text x="201.2" y="149.6">1</text>
<text x="249.5" y="144.5">2</text>
<text x="262.2" y="144.5">1</text>
<text x="313.4" y="144.2" transform="rotate(-90 313.4 144.2)">2</text>
<text x="322.3" y="144.2" transform="rotate(-90 322.3 144.2)">2</text>
<text x="331.2" y="144.2" transform="rotate(-90 331.2 144.2)">2</text>
<text x="340.1" y="144.2" transform="rotate(-90 340.1 144.2)">2</text>
<text x="147.9" y="154.7">7</text>
<text x="200.6" y="154.7">20</text>
<text x="147.9" y="159.8">4</text>
<text x="147.9" y="157.2">8</text>
<text x="200.6" y="161">17</text>
<text x="147.9" y="162.3">3</text>
<text x="200.6" y="163.6">15</text>
<text x="249.5" y="167.4">2</text>
<text x="262.2" y="167.4">1</text>
<text x="147.9" y="168.7">5</text>
<text x="147.9" y="171.2">6</text>
<text x="200.6" y="169.9">16</text>
<text x="249.5" y="172.5">2</text>
<text x="262.2" y="172.5">1</text>
<text x="313.4" y="172.2" transform="rotate(-90 313.4 172.2)">1</text>
<text x="322.3" y="172.2" transform="rotate(-90 322.3 172.2)">1</text>
<text x="331.2" y="172.2" transform="rotate(-90 331.2 172.2)">1</text>
<text x="340.1" y="172.2" transform="rotate(-90 340.1 172.2)">1</text>
<text x="147.9" y="177.5">9</text>
<text x="313.4" y="179.8" transform="rotate(-90 313.4 179.8)">2</text>
<text x="322.3" y="179.8" transform="rotate(-90 322.3 179.8)">2</text>
<text x="331.2" y="179.8" transform="rotate(-90 331.2 179.8)">2</text>
<text x="340.1" y="179.8" transform="rotate(-90 340.1 179.8)">2</text>
<text x="147.3" y="185.2">10</text>
<text x="147.3" y="180.1">11</text>
<text x="147.3" y="182.6">12</text>
<text x="147.3" y="190.2">14</text>
<text x="147.3" y="192.8">21</text>
<text x="200.6" y="192.8">13</text>
</g>
<g font-size="1.8" fill="#840084">
<text x="50.6" y="59.3">1%</text>
<text x="77.1" y="58.6" transform="rotate(-90 77.1 58.6)">1%</text>
<text x="51.7" y="78.9" transform="rotate(-90 51.7 78.9)">1%</text>
<text x="273.4" y="135.2">100V</text>
<text x="97.7" y="140.3">25V</text>
<text x="110.4" y="140.3">25V</text>
<text x="122.4" y="139.5">25V</text>
<text x="134.7" y="138.8">12Vrwm</text>
<text x="250.1" y="139.8">50R</text>
<text x="251.7" y="138">2</text>
<text x="255" y="139.8">@ 100MHz</text>
<text x="260" y="138">1</text>
<text x="77.1" y="144.9" transform="rotate(-90 77.1 144.9)">1%</text>
<text x="84.7" y="144.9" transform="rotate(-90 84.7 144.9)">1%</text>
<text x="249.9" y="147.7">50R</text>
<text x="251.7" y="145.6">2</text>
<text x="254.7" y="147.7">@ 100MHz</text>
<text x="260" y="145.6">1</text>
<text x="273.4" y="155.5">100V</text>
<text x="209.5" y="157.3">0.5W</text>
<text x="220.6" y="157.3">1%</text>
<text x="273.4" y="165.7">100V</text>
<text x="209.5" y="172.6">0.5W</text>
<text x="220.6" y="172.6">1%</text>
<text x="249.6" y="170.3">50R</text>
<text x="254.5" y="170.3">@ 100MHz</text>
<text x="54.2" y="178" transform="rotate(-90 54.2 178)">1%</text>
<text x="59.3" y="178" transform="rotate(-90 59.3 178)">1%</text>
<text x="64.4" y="178" transform="rotate(-90 64.4 178)">1%</text>
<text x="249.6" y="176.1">50R</text>
<text x="254.5" y="176.1">@ 100MHz</text>
<text x="91.3" y="186.3">1%</text>
<text x="273.4" y="186">100V</text>
<text x="105" y="193.2" transform="rotate(-90 105 193.2)">1%</text>
<text x="125.7" y="196.2">25V</text>
<text x="214.6" y="203.8">25V</text>
</g>
<g font-size="1.8" fill="#c200c2">
<text x="26" y="69.5">~{TMC_STBDY}</text>
<text x="39.5" y="155.9">TMC_EN</text>
<text x="37.4" y="161">TMC_STEP</text>
<text x="38.8" y="163.5">TMC_DIR</text>
<text x="72" y="181.3">TMC_UART_RX</text>
<text x="130.1" y="183.8">TMC_DIAG</text>
<text x="73.2" y="186.4">TMC_UART_TX</text>
</g>
<g font-size="1.4" fill="#a90000">
<text x="135.7" y="41.7">4_B</text>
<text x="135.7" y="46.7">3_B</text>
<text x="135.7" y="44.2">4_A</text>
<text x="135.7" y="51.8">2_B</text>
<text x="135.7" y="49.3">3_A</text>
<text x="135.7" y="56.9">1_B</text>
<text x="135.7" y="59.4">1_A</text>
<text x="135.7" y="54.4">2_A</text>
</g>
<g font-size="1.4" fill="#006464">
<text x="140.7" y="47.7">3__1</text>
<text x="140.7" y="45.2">4</text>
<text x="140.7" y="42.6">4__1</text>
<text x="140.7" y="52.8">2__1</text>
<text x="140.7" y="50.3">3</text>
<text x="140.7" y="57.9">1__1</text>
<text x="140.7" y="55.3">2</text>
<text x="140.7" y="60.4">1</text>
</g>
</svg>
